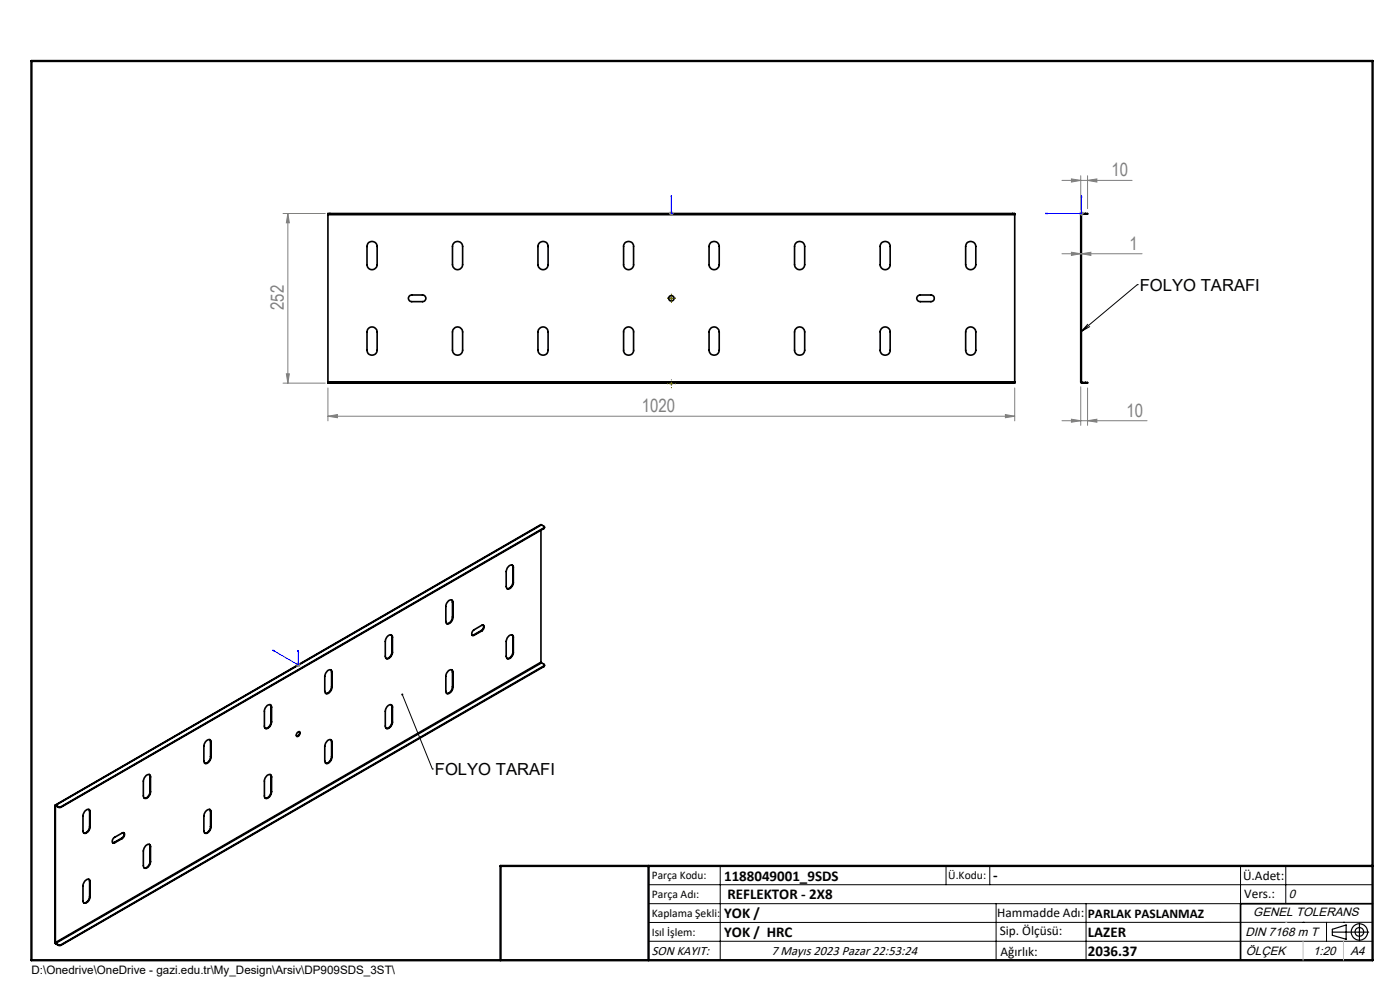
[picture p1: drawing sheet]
<svg xmlns="http://www.w3.org/2000/svg" width="297mm" height="210mm" viewBox="0 0 297 210" stroke-linecap="round" stroke-linejoin="round" font-family="sans-serif">
<g fill="none" stroke="#000" stroke-width=".35">
<path d="M69.6 45.4h.4M69.6 45.4v.1M69.6 45.5v35.5M69.6 45.5h145.7M70 45.3h-.4v.1M70 45.3v.1M70 45.3h144.8M70 45.4h144.8M78.1 51.6a1.1 1.1 0 0 1 1.2-.3 1.1 1.1 0 0 1 .7 1v3.9a1.08 1.08 0 0 1-1.1 1 1.08 1.08 0 0 1-1-1v-3.9zM96.2 51.6a1.08 1.08 0 0 1 1.2-.3 1.08 1.08 0 0 1 .7 1v3.9a1.08 1.08 0 0 1-1 1 1.08 1.08 0 0 1-1.1-1v-3.9zM114.4 51.6a1.08 1.08 0 0 1 1.2-.3 1.08 1.08 0 0 1 .7 1v3.9a1.08 1.08 0 0 1-1.1 1 1.08 1.08 0 0 1-1.1-1v-3.9zM132.5 51.6a1.08 1.08 0 0 1 1.2-.3 1.08 1.08 0 0 1 .7 1v3.9a1.06 1.06 0 0 1-1.1 1 1.06 1.06 0 0 1-1-1v-4.2z"/>
<path d="M150.8 51.4a1.1 1.1 0 0 1 1.8 .9v3.9a1.08 1.08 0 0 1-1.1 1 1.08 1.08 0 0 1-1.1-1v-3.9zM168.8 51.6a1.08 1.08 0 0 1 1.2-.3 1.08 1.08 0 0 1 .7 1v3.9a1.08 1.08 0 0 1-1.1 1 1.08 1.08 0 0 1-1-1v-3.9zM186.9 51.6a1.08 1.08 0 0 1 1.2-.3 1.08 1.08 0 0 1 .7 1v3.9a1.06 1.06 0 0 1-1 1 1.06 1.06 0 0 1-1.1-1v-4.2zM205.1 51.6a1.1 1.1 0 0 1 1.2-.3 1.1 1.1 0 0 1 .7 1v3.9a1.08 1.08 0 0 1-1.1 1 1.08 1.08 0 0 1-1-1v-3.9zM214.8 45.4h.5M214.8 45.3h.5v.1M214.8 45.3v.1M215.3 45.4v.1M215.3 45.5v35.5M229.3 45.5h.1M229.3 45.5v35.5M229.4 45.5v35.5"/>
<path d="M229.5 45.3l-.2 .2M229.5 45.4l-.1 .1M229.5 45.3h.8M229.5 45.4h.8M229.5 45.3v.1M230.3 45.3h.4v.1h-.4M230.3 45.3v.1M78.1 69.8a1.09 1.09 0 0 1 1.2-.4 1.09 1.09 0 0 1 .7 1v3.9a1.08 1.08 0 0 1-1.1 1 1.08 1.08 0 0 1-1-1v-3.9zM87 62.7l2.6-.1a.71 .71 0 0 1 .8 .7 .71 .71 0 0 1-.8 .7h-2.3a.72 .72 0 0 1-.6-.5 .72 .72 0 0 1 .3-.8zM96.2 69.8a1.06 1.06 0 0 1 1.2-.4 1.06 1.06 0 0 1 .7 1v3.9a1.08 1.08 0 0 1-1 1 1.08 1.08 0 0 1-1.1-1v-3.9zM114.4 69.8a1.06 1.06 0 0 1 1.2-.4 1.06 1.06 0 0 1 .7 1v3.9a1.08 1.08 0 0 1-1.1 1 1.08 1.08 0 0 1-1.1-1v-3.9zM132.5 69.8a1.06 1.06 0 0 1 1.2-.4 1.06 1.06 0 0 1 .7 1v3.9a1.06 1.06 0 0 1-1 1 1.06 1.06 0 0 1-1.1-1v-4.1z"/>
<path d="M150.8 69.6a1.07 1.07 0 0 1 1.2-.2 1.07 1.07 0 0 1 .6 1v3.9a1.08 1.08 0 0 1-1.1 1 1.08 1.08 0 0 1-1.1-1v-3.9zM168.8 69.8a1.06 1.06 0 0 1 1.2-.4 1.06 1.06 0 0 1 .7 1v3.9a1.08 1.08 0 0 1-1.1 1 1.08 1.08 0 0 1-1-1v-3.9zM186.9 69.8a1.06 1.06 0 0 1 1.2-.4 1.06 1.06 0 0 1 .7 1v3.9a1.06 1.06 0 0 1-1 1 1.06 1.06 0 0 1-1.1-1v-4.1zM194.7 62.8l.5-.2h2.3a.71 .71 0 0 1 .7 .7 .71 .71 0 0 1-.7 .7h-2.3a.71 .71 0 0 1-.6-.4 .71 .71 0 0 1 .1-.8zM205.1 69.8a1.09 1.09 0 0 1 1.2-.4 1.09 1.09 0 0 1 .7 1v3.9a1.08 1.08 0 0 1-1.1 1 1.08 1.08 0 0 1-1-1v-3.9zM69.6 81.1v.2h.4M69.6 81.1h.4M69.6 81v.1M69.6 81h145.7M70 81.3h144.8M70 81.1v.2M70 81.1h144.8"/>
<path d="M214.8 81.1h.5M214.8 81.1v.2M215.3 81.1v.2h-.5M215.3 81v.1M229.3 81l.2 .3M229.3 81h.1M229.4 81l.1 .1M229.5 81.3h.8M229.5 81.1h.8M229.5 81.1v.2M230.3 81.1h.4v.2h-.4M230.3 81.1v.2"/>
<path d="M108.7 119.9l.1 .4M114.8 112.5v28M114.9 111.3l.6 .5-.1 .2M114.9 111.3l-103.2 59.5M114.9 111.3l-103.1 59.5M115.4 112l-102.5 59.1M115.4 112v.1M115.4 112.1l-102.5 59.1M115.5 111.8l-.1 .3M83 134.7l.1 .4M83.1 138.3a1.33 1.33 0 0 1-1.2 1.4M83.1 135.1l.2 .1"/>
<path d="M83.1 138.3l.2 .1M83.1 135.1v3.2M83.3 135.2a.55 .55 0 0 0-.5-.6 .55 .55 0 0 0-.6 .4l-.5 1.1v3.1a.56 .56 0 0 0 .5 .6 .56 .56 0 0 0 .6-.4l.5-1M83.3 135.2v3.2M95.8 127.3l.2 .4M96 130.9a1.4 1.4 0 0 1-1.2 1.4v-.1M96 127.7v3.2M96 127.7l.1 .1M96 130.9h.1M96.1 127.8a.55 .55 0 0 0-.5-.6 .55 .55 0 0 0-.6 .4l-.4 .8v3.4a.56 .56 0 0 0 .4 .6 .56 .56 0 0 0 .7-.4l.4-1.1M96.1 127.8v3.1M100.5 134.7l-.3 .1"/>
<path d="M100.5 134.7l.1 .1M102.1 133.8h.1M102.1 133.8l-1.6 .9M102.2 133.8a.8 .8 0 0 0 .3-1.2l-1.9 1a.79 .79 0 0 0-.3 1.2h.3M102.2 133.8l-1.6 1M102.5 132.6a.94 .94 0 0 1-.4 1.2M108.7 134.7l.1 .4M108.8 123.5a1.4 1.4 0 0 1-1.2 1.4M108.8 138.3a1.33 1.33 0 0 1-1.2 1.4M108.8 120.3l.1 .1M108.8 123.5h.1M108.8 120.3v3.2"/>
<path d="M108.8 135.1v3.2M108.8 135.1l.1 .1M108.8 138.3l.1 .1M108.9 135.2a.54 .54 0 0 0-.5-.6 .54 .54 0 0 0-.6 .4l-.4 1.1v3.1a.56 .56 0 0 0 .5 .6 .56 .56 0 0 0 .6-.4l.3-.4 .1-.6M108.9 120.4a.54 .54 0 0 0-.5-.6 .54 .54 0 0 0-.6 .4l-.4 1v3.2a.55 .55 0 0 0 .5 .6 .55 .55 0 0 0 .6-.4l.3-.4 .1-.7M108.9 120.4v3.1M108.9 135.2v3.2M44.5 156.9l.2 .5M44.7 157.4h.1M44.7 157.4v3.1M44.8 157.4a.49 .49 0 0 0-.4-.5 .49 .49 0 0 0-.5 .2l-.5 .5-.1 .7v3.1a.56 .56 0 0 0 .4 .6 .56 .56 0 0 0 .6-.4l.5-1.1M44.8 157.4v3.1"/>
<path d="M57.3 149.5l.2 .5M57.5 153.1a1.33 1.33 0 0 1-1.2 1.4M57.5 150h.1M57.5 153.1h.1M57.5 150v3.1M57.6 150a.51 .51 0 0 0-.3-.6 .51 .51 0 0 0-.6 .3l-.6 1v3.3a.56 .56 0 0 0 .5 .6 .56 .56 0 0 0 .6-.4l.4-1.1M57.6 150v3.1M63.1 155.4a.34 .34 0 0 1 .6-.1 .34 .34 0 0 1-.2 .5v.2a.34 .34 0 0 1-.6 .2 .34 .34 0 0 1 0-.6zM63.5 155.2a.69 .69 0 0 1-.6 1M70.2 142.1l.1 .4M70.2 156.9l.1 .5M70.3 145.7a1.39 1.39 0 0 1-1.2 1.4"/>
<path d="M70.3 142.5l.1 .1M70.3 145.7l.1 .1M70.3 142.5v3.2M70.3 157.4v3.1M70.3 157.4h.1M70.4 157.4a.54 .54 0 0 0-.5-.6 .54 .54 0 0 0-.5 .5l-.5 1v3.1a.56 .56 0 0 0 .5 .6 .56 .56 0 0 0 .6-.4l.3-.4 .1-.6M70.4 142.6a.54 .54 0 0 0-.5-.6 .54 .54 0 0 0-.5 .4l-.5 1.1v3.1a.56 .56 0 0 0 .5 .6 .56 .56 0 0 0 .6-.4l.3-.4 .1-.6M70.4 142.6v3.2M70.4 157.4v3.2M83 149.5l.1 .5M83.1 153.1a1.33 1.33 0 0 1-1.2 1.4M83.1 150v3.1"/>
<path d="M83.1 150h.2M83.1 153.1l.2 .1M83.3 150a.55 .55 0 0 0-.5-.6 .55 .55 0 0 0-.6 .5l-.5 1v3.1a.56 .56 0 0 0 .5 .6 .56 .56 0 0 0 .6-.4l.5-1M83.3 150v3.2M95.8 142.1l.2 .4M96 145.7a1.33 1.33 0 0 1-1.2 1.4M96 142.5v3.2M96 142.5l.1 .1M96 145.7l.1 .1M96.1 142.6a.55 .55 0 0 0-.5-.6 .55 .55 0 0 0-.6 .4l-.4 .9v3.3a.56 .56 0 0 0 .4 .6 .56 .56 0 0 0 .7-.4l.4-1M96.1 142.6v3.2M114.8 140.5l.1 .1"/>
<path d="M114.8 140.5l-103.1 59.4M114.9 140.6l.5 .3v.3M114.9 140.6l-103.1 59.5M115.4 141.2v.2M115.4 141.2l-102.5 59.2M115.4 141.4l-102.5 59.1M115.5 141.1l-.1 .3M11.6 170.9h.1M11.6 170.9v29M11.7 170.9v29M11.8 170.8l-.2 .1M11.8 170.9h-.1"/>
<path d="M11.8 170.8l.5 .3M11.8 170.8v.1M11.8 170.9l.5 .3M12.3 171.1h.6M12.3 171.2h.6M12.3 171.1v.1M12.9 171.1v.1M18.8 171.7l.2 .4M19 175.3a1.33 1.33 0 0 1-1.2 1.4M19 172.1l.1 .1M19 175.3l.1 .1M19 172.1v3.2"/>
<path d="M19.1 172.2a.49 .49 0 0 0-.3-.5 .49 .49 0 0 0-.6 .2l-.6 1v3.3a.49 .49 0 0 0 .3 .6 .49 .49 0 0 0 .6-.2l.3-.4 .3-.8M19.1 172.2v3.2M24.2 178.7l-.3 .1M24.2 178.7l.1 .1M25.8 177.8l.1 .1M25.8 177.8l-1.6 .9M25.9 177.9a.8 .8 0 0 0 .3-1.3l-1.9 1a.79 .79 0 0 0-.3 1.2h.3M25.9 177.9l-1.6 .9M26.2 176.6a.94 .94 0 0 1-.4 1.2M31.7 164.3l.2 .4M31.7 179.1l.2 .5M31.9 167.9a1.39 1.39 0 0 1-1.3 1.4"/>
<path d="M31.9 164.7v.1M31.9 167.9h.1M31.9 164.7v3.2M31.9 179.6v3.1M31.9 179.6h.1M31.9 179.6a.49 .49 0 0 0-.3-.5 .49 .49 0 0 0-.6 .2l-.4 .6-.2 .6v3.1a.56 .56 0 0 0 .5 .6 .56 .56 0 0 0 .6-.4l.4-1M31.9 164.8a.49 .49 0 0 0-.3-.5 .49 .49 0 0 0-.6 .2l-.4 .6-.2 .6v3.1a.56 .56 0 0 0 .5 .6 .56 .56 0 0 0 .6-.4l.3-.4 .1-.7M31.9 164.8v3.1M31.9 179.6v3.2M44.5 171.7l.2 .4M44.7 160.5a1.33 1.33 0 0 1-1.3 1.4M44.7 175.3a1.33 1.33 0 0 1-1.3 1.4"/>
<path d="M44.7 160.5h.1M44.7 172.1v3.2M44.7 172.1l.1 .1M44.7 175.3l.1 .1M44.8 172.2a.49 .49 0 0 0-.4-.5 .49 .49 0 0 0-.5 .2l-.5 .6-.1 .6v3.1a.56 .56 0 0 0 .4 .6 .56 .56 0 0 0 .6-.4l.5-1M44.8 172.2v3.2M57.3 164.3l.2 .5M57.5 167.9a1.33 1.33 0 0 1-1.2 1.4M57.5 164.8h.1M57.5 164.8v3.1M57.5 167.9h.1M57.6 164.8a.51 .51 0 0 0-.3-.5 .51 .51 0 0 0-.6 .2l-.6 1v3.3a.56 .56 0 0 0 .5 .6 .56 .56 0 0 0 .6-.4l.4-1.1"/>
<path d="M57.6 164.8v3.1M70.3 160.5a1.39 1.39 0 0 1-1.2 1.4M70.3 160.5l.1 .1M11.6 199.9l.2 .3M11.6 199.9h.1M11.7 199.9l.1 .2M18.8 186.5l.2 .5M19 190.1a1.33 1.33 0 0 1-1.2 1.4M19 187v3.1M19 187h.1M19 190.1l.1 .1M19.1 187a.49 .49 0 0 0-.3-.5 .49 .49 0 0 0-.6 .2l-.6 1v3.4a.49 .49 0 0 0 .3 .5 .49 .49 0 0 0 .6-.2l.3-.4 .3-.8"/>
<path d="M19.1 187v3.2M31.9 182.7a1.39 1.39 0 0 1-1.3 1.4M31.9 182.7v.1M291.2 191.7h-28v12M11.8 200.1v.1M11.8 200.1l.5 .3M11.8 200.2l.5 .3M12.3 200.4h.6M12.3 200.5h.6M12.3 200.4v.1M12.9 200.4v.1"/>
<circle cx="142.4" cy="63.3" r=".57"/>
</g>
<g fill="none" stroke="#000" stroke-width=".25">
<path d="M282.6 197.7h7.8M282.6 197.1l3-.9v3l-3-.8zM288.4 195.8v3.8M106.2 203.7h185"/>
<circle cx="288.4" cy="197.7" r="1.74"/>
<circle cx="288.4" cy="197.7" r=".93"/>
</g>
<path d="M142.4 41.4v.4v-.4M142.4 45.2v.2zM142.4 45.3h.1M142.4 41.4v3.9M221.7 45.3l.4-.1v.2zM229.4 41.4l.1 .4h-.2zM229.4 41.4v3.9h-7.7M57.8 137.9l.3 .1v.1zM57.8 137.9l5.5 3.1v-3.1M63.3 137.9v.3l-.1-.1z" fill="none" stroke="#00f" stroke-width=".21"/>
<g fill="none" stroke="#808080" stroke-width=".21">
<path d="M225.3 38.3h14.9M227.3 38l2 .3-2 .3zM229.3 37.3v7.2M230.7 38.3l2-.3v.6zM230.7 37.3v7M60 45.3h9M61.1 45.3l.3 2h-.7zM61.1 45.3v36M141.9 45.3h1M142.1 44.9l.7 .7M142.4 44.8v1M142.8 44.9l-.7 .7"/>
<path d="M225.3 53.8h17M227.3 53.5l2 .3-2 .4zM228.9 45.3h1M229.1 44.9l.7 .7M229.4 53.8l2-.3v.7zM229.4 44.8v1M229.8 44.9l-.7 .7M60.7 79.3h.7l-.3 2zM60 81.3h9M69.6 88.3l2-.4v.7zM69.6 82.3v7M69.6 88.3h145.7"/>
<path d="M213.3 87.9l2 .4-2 .3zM215.3 82.3v7M225.3 89.2h18M227.3 88.9l2 .3-2 .4zM229.3 82v8.2M230.7 89.2l2-.3v.7zM230.7 82.3v7.9M62.8 141h.9M62.9 140.7l.7 .7M63.3 140.5v1M63.6 140.7l-.7 .7"/>
</g>
<path d="M141.7 63.3h-.2M142.4 64v.2M142.4 62.5v-.2M143.2 63.3h.2" fill="none" stroke="#000" stroke-width=".21" stroke-dasharray="15.2 1.3 1.3 1.3" stroke-linecap="butt"/>
<path d="M141.7 63.3h-.2M142.4 64v.2M142.4 62.5v-.2M143.2 63.3h.2M141.7 81.4h-.2M142.4 82.1v.2M142.4 80.7v-.2M143.2 81.4h.2" fill="none" stroke="#808000" stroke-width=".21" stroke-dasharray="15.2 1.3 1.3 1.3" stroke-linecap="butt"/>
<g fill="none" stroke="#000" stroke-width=".21">
<path d="M142.1 63.3h.7M142.4 62.9v.7M230.8 68.8l-1.4 1.5M231.2 69.3l-1.8 1M241.3 60.4h.1M241.3 60.4l-11.9 9.9M85.3 147.3l6.4 15.8M91.7 163.1h.1M137.6 187.7h153.6M137.6 191.7h153.6M137.6 199.7h153.6M152.8 183.7v20"/>
<path d="M200.7 183.7v4M210 183.7v4M211.3 191.7v12M230.4 191.7v12M263.2 183.7v20M272.8 183.7v8M276.4 195.6h.1M281.4 195.6v4.1M285 195.6h.1M291.2 195.6l-153.6 .1"/>
</g>
<path d="M142.1 63.3h.7M142.4 62.9v.7M142.1 81.4h.7M142.4 81.1v.7" fill="none" stroke="#808000" stroke-width=".21"/>
<path d="M6.7 12.9h284.5v190.8h-284.5zM137.6 183.7v20M291.2 183.7h-185v20" fill="none" stroke="#000" stroke-width=".5"/>
<path d="M276.4 199.7v4M285 199.7v4" fill="none" stroke="#c0c0c0" stroke-width=".21"/>
<path d="M272.8 195.6h.1" fill="none" stroke="#c0c0c0" stroke-width=".25"/>
<path d="M85.2 147.2l.1-.1v.2v-.2a.21 .21 0 0 1 .2 .2 .21 .21 0 0 1-.2 .2 .21 .21 0 0 1-.1-.3z" fill="#000"/>
<g fill="#00f">
<path d="M142.4 41.4v.4zM142.4 45.2v.2z"/>
<path d="M63.3 137.9v.3l-.1-.1zM57.8 137.9l.3 .1v.1z"/>
<path d="M229.4 41.4l.1 .4h-.2zM221.7 45.3l.4-.1v.2z"/>
</g>
<g fill="#808080">
<path d="M227.3 88.9l2 .3-2 .4zM230.7 89.2l2-.3v.7z"/>
<path d="M69.6 88.3l2-.4v.7zM213.3 87.9l2 .4-2 .3z"/>
<path d="M229.4 53.8l2-.3v.7zM227.3 53.5l2 .3-2 .4zM230.7 38.3l2-.3v.6zM227.3 38l2 .3-2 .3z"/>
<path d="M61.1 45.3l.3 2h-.7zM60.7 79.3h.7l-.3 2z"/>
</g>
<g font-size="3.9" fill="#808080">
<text x="235.8" y="37.4">10</text>
<text x="239.7" y="53">1</text>
<text x="60.2" y="65.7" transform="rotate(-90 60.2 65.7)">252</text>
<text x="136.1" y="87.4">1020</text>
<text x="239" y="88.3">10</text>
</g>
<g font-size="3.5">
<text x="241.8" y="61.7">FOLYO TARAFI</text>
<text x="92.3" y="164.4">FOLYO TARAFI</text>
</g>
<g font-size="3.2">
<text x="153.6" y="186.8">1188049001_9SDS</text>
<text x="154.3" y="190.8">REFLEKTOR - 2X8</text>
<text x="210.7" y="186.6">-</text>
<text x="153.6" y="194.8">YOK /</text>
<text x="153.6" y="198.8">YOK / HRC</text>
<text x="230.8" y="198.7">LAZER</text>
<text x="230.8" y="202.8">2036.37</text>
</g>
<g font-size="2.8">
<text x="263.7" y="186.7">Ü.Adet:</text>
<text x="263.9" y="190.5">Vers.:</text>
<text x="211.5" y="194.5">Hammadde Adı:</text>
<text x="230.8" y="194.7">PARLAK PASLANMAZ</text>
<text x="138.3" y="202.6">SON KAYIT:</text>
<text x="163.6" y="202.6">7 Mayıs 2023 Pazar 22:53:24</text>
<text x="212.1" y="198.4">Sip. Ölçüsü:</text>
<text x="212.2" y="202.7">Ağırlık:</text>
</g>
<g font-size="2.6">
<text x="273.4" y="190.4">0</text>
<text x="265.9" y="194.4">GENEL TOLERANS</text>
<text x="264.2" y="198.5">DIN 7168 m T</text>
<text x="264.3" y="202.6">ÖLÇEK</text>
<text x="278.5" y="202.6">1:20</text>
<text x="286.5" y="202.6">A4</text>
</g>
<g font-size="2.5">
<text x="138.3" y="186.4">Parça Kodu:</text>
<text x="138.3" y="190.5">Parça Adı:</text>
<text x="201.2" y="186.5">Ü.Kodu:</text>
<text x="138.3" y="194.5">Kaplama Şekli:</text>
<text x="138.3" y="198.6">Isıl İşlem:</text>
<text x="6.7" y="206.7">D:\Onedrive\OneDrive - gazi.edu.tr\My_Design\Arsiv\DP909SDS_3ST\</text>
</g>
</svg>
